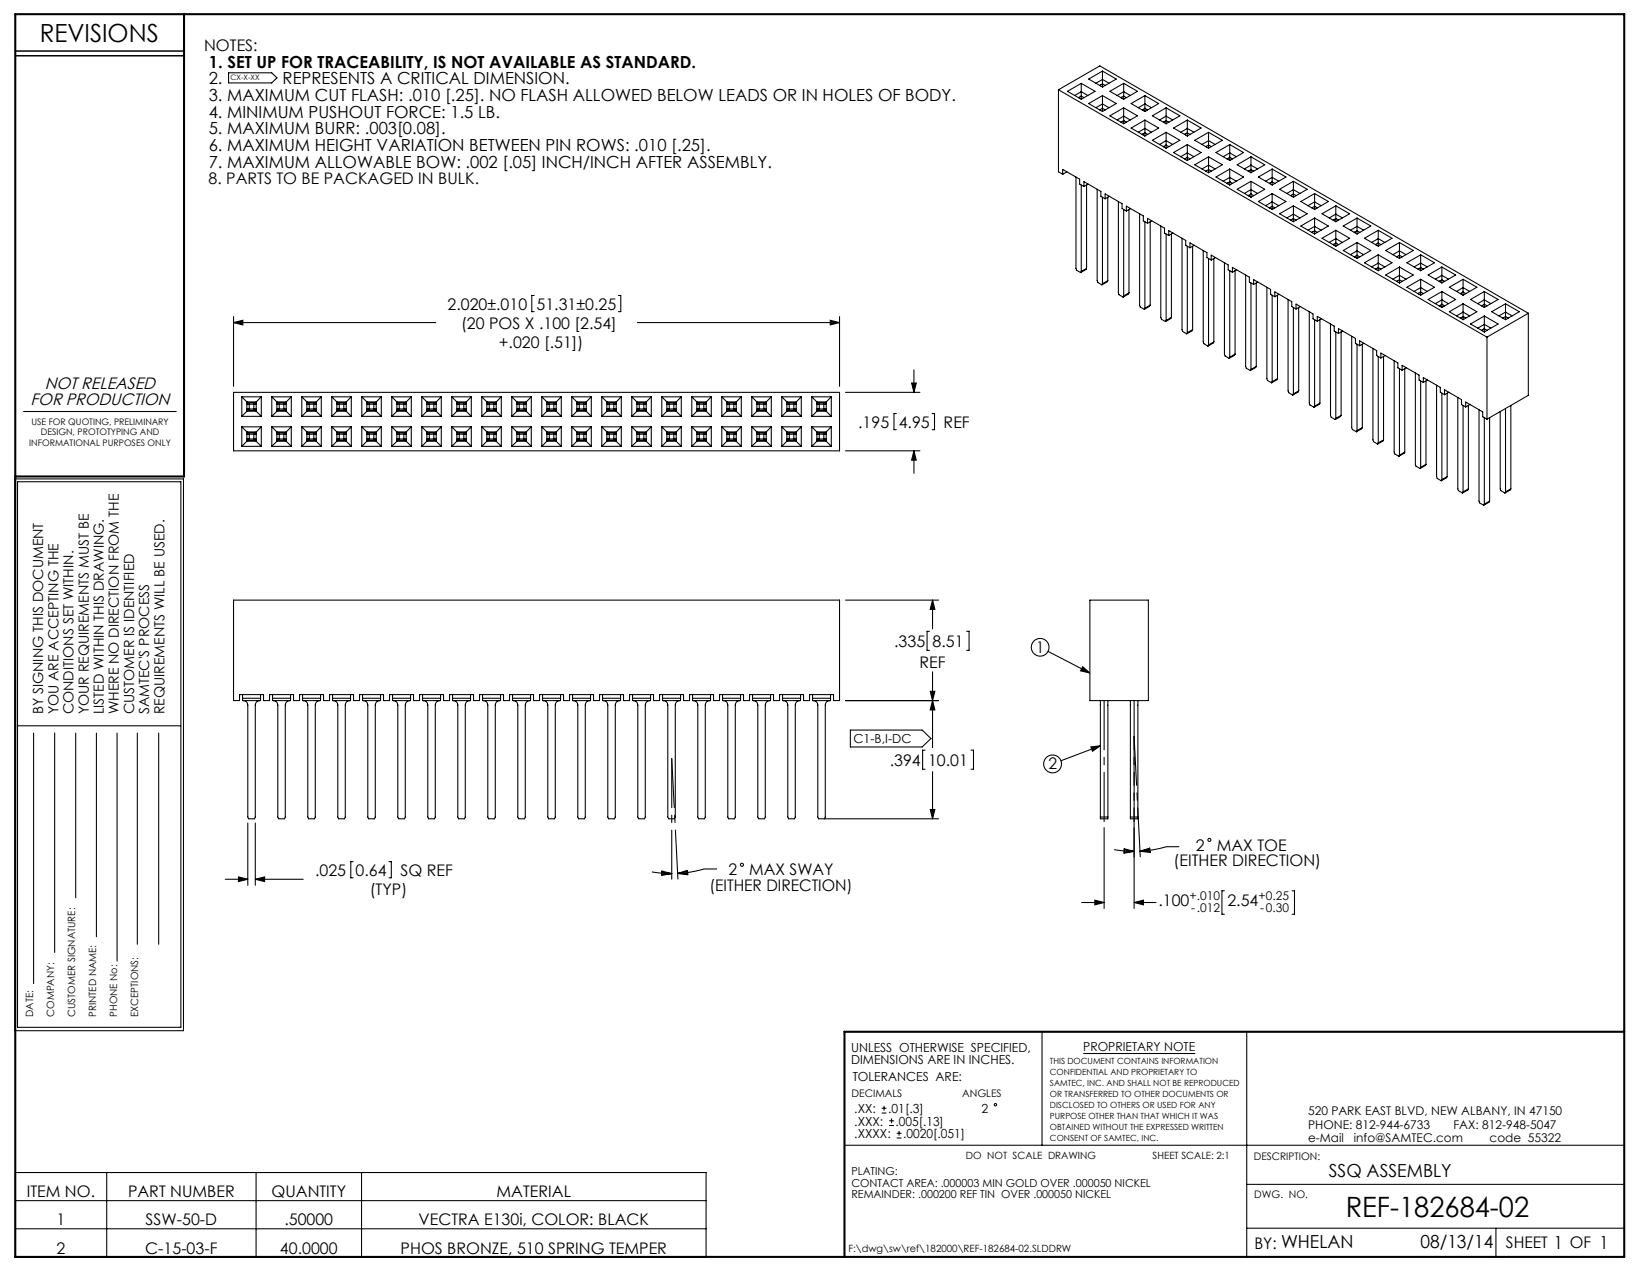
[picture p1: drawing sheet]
<svg xmlns="http://www.w3.org/2000/svg" width="279mm" height="216mm" viewBox="0 0 279 216" stroke-linecap="round" stroke-linejoin="round" font-family="sans-serif">
<g fill="none" stroke="#000" stroke-width=".18">
<path d="M38.7 12.3h7.3l.9 .9-.9 .8h-7.3zM179.2 15.2v13.9l.7 .4M179.2 15.2l72.6 41.9M179.2 15.2l7-4 72.6 41.8M182 16.2l1.1-.7 1.1 .7M182.6 16.5l.5-.2 .5 .2M182.8 16.5v.1M183.1 14.1l-2.3 1.4 2.3 1.3M183.1 14.1l2.3 1.4-2.3 1.3M183.1 14.1v2.7M185.6 18.2l1.1-.6 1.1 .6M185.6 14.1l1.1-.6 1.1 .6"/>
<path d="M186.2 14.5l.5-.3 .5 .3M186.2 18.6l.5-.3 .5 .3M186.3 14.4v.1M186.3 18.5v.2M186.7 16.2l-2.3 1.3 2.3 1.4M186.7 16.2l2.3 1.3-2.3 1.4M186.7 12l2.3 1.4-2.3 1.3M186.7 12l-2.3 1.4 2.3 1.3M186.7 12v2.7M186.7 16.2v2.7M189.2 16.2l1.1-.7 1.1 .7M189.8 16.5l.5-.2 .4 .2"/>
<path d="M189.9 16.5v.1M190.3 18.3l-2.4 1.3 2.4 1.4M190.3 18.3l2.3 1.3-2.3 1.4M190.3 14.1l2.3 1.4-2.3 1.3M190.3 14.1l-2.4 1.4 2.4 1.3M190.3 14.1v2.7M190.3 18.3v2.7M192.8 18.2l1.1-.6 1.1 .6M193.4 18.6l.5-.3 .4 .3M193.5 18.5v.2M193.9 16.2l2.3 1.3-2.3 1.4M193.9 16.2l-2.4 1.3 2.4 1.4"/>
<path d="M193.9 16.2v2.7M197.5 18.3l2.3 1.3-2.3 1.4M197.5 18.3l-2.4 1.3 2.4 1.4M197.5 18.3v2.7M179.9 29.5v-.8l2.9 1.6v.9l.7 .4M180.7 29.1l-.8 .4M182.2 30v15.5l.1 .3 .7 .4M183.1 31.3v14.7M183.5 31.6v-.8l2.9 1.6v.8l.7 .5M184 31.3v14.2M184.3 31.2l-.8 .4M185.8 32.1v15.4l.1 .3 .7 .4"/>
<path d="M186.7 33.4v14.6M187.1 33.7v-.9l2.9 1.7v.8l.7 .4M187.6 33.4v14.1M187.9 33.2l-.8 .5M189.2 20.3l1.1-.6 1.1 .6M189.4 34.1v15.5l.1 .3 .7 .4M189.8 20.7l.5-.3 .4 .3M189.9 20.6v.2M190.3 35.5v14.6M190.7 35.7v-.8l2.9 1.7v.8l.7 .4M191.2 35.5v14.1M191.4 35.3l-.7 .4"/>
<path d="M192.8 22.4l1.1-.7 1.1 .7M193 36.2v15.5l.1 .3 .7 .4M193.4 22.8l.5-.3 .4 .3M193.5 22.7v.1M193.9 20.3l2.3 1.4-2.3 1.3M193.9 20.3l-2.4 1.4 2.4 1.3M193.9 20.3v2.7M193.9 37.5v14.7M194.3 37.8v-.8l2.9 1.6v.9l.7 .4M194.8 37.5v14.2M195 37.4l-.7 .4M196.3 24.5l1.2-.7 1.1 .7"/>
<path d="M196.3 20.3l1.2-.6 1.1 .6M196.6 38.3v15.4l.1 .4 .7 .4M197 20.7l.5-.3 .4 .3M197 24.8l.5-.2 .4 .2M197.1 20.6v.2M197.1 24.8v.1M197.5 22.4l2.3 1.4-2.3 1.3M197.5 22.4l-2.4 1.4 2.4 1.3M197.5 22.4v2.7M197.5 39.6v14.7M197.9 39.9v-.8l2.9 1.6v.8l.7 .5M198.4 39.6v14.1"/>
<path d="M198.6 39.5l-.7 .4M199.9 26.5l1.2-.6 1.1 .6M199.9 22.4l1.2-.7 1.1 .7M200.6 22.8l.5-.3 .4 .3M200.6 26.9l.5-.3 .4 .3M200.7 22.7v.1M200.7 26.8v.2M201.1 24.5l2.3 1.3-2.3 1.4M201.1 24.5l-2.4 1.3 2.4 1.4M201.1 20.3l2.3 1.4-2.3 1.3M201.1 20.3l-2.4 1.4 2.4 1.3M201.1 20.3v2.7"/>
<path d="M201.1 24.5v2.7M203.5 28.6l1.1-.6 1.2 .6M203.5 24.5l1.1-.7 1.2 .7M204.2 29l.4-.3 .5 .3M204.2 24.8l.4-.2 .5 .2M204.3 24.8v.1M204.3 28.9v.2M204.6 26.6l2.4 1.3-2.4 1.4M204.6 26.6l-2.3 1.3 2.3 1.4M204.6 22.4l2.4 1.4-2.4 1.3M204.6 22.4l-2.3 1.4 2.3 1.3M204.6 22.4v2.7"/>
<path d="M204.6 26.6v2.7M207.1 30.7l1.1-.7 1.2 .7M207.1 26.5l1.1-.6 1.2 .6M207.8 31.1l.4-.3 .5 .3M207.8 26.9l.4-.3 .5 .3M207.9 26.8v.2M207.9 31v.1M208.2 28.6l2.4 1.4-2.4 1.3M208.2 28.6l-2.3 1.4 2.3 1.3M208.2 24.5l2.4 1.3-2.4 1.4M208.2 24.5l-2.3 1.3 2.3 1.4M208.2 24.5v2.7"/>
<path d="M208.2 28.6v2.7M210.7 32.8l1.1-.7 1.1 .7M210.7 28.6l1.1-.6 1.1 .6M211.4 33.1l.4-.2 .5 .2M211.4 29l.4-.3 .5 .3M211.5 28.9v.2M211.5 33.1v.1M211.8 30.7l2.4 1.4-2.4 1.3M211.8 30.7l-2.3 1.4 2.3 1.3M211.8 26.6l-2.3 1.3 2.3 1.4M211.8 26.6l2.4 1.3-2.4 1.4M211.8 26.6v2.7"/>
<path d="M211.8 30.7v2.7M214.3 34.8l1.1-.6 1.1 .6M214.3 30.7l1.1-.7 1.1 .7M215 35.2l.4-.3 .5 .3M215 31.1l.4-.3 .5 .3M215.1 31v.1M215.1 35.1v.2M215.4 32.8l2.4 1.3-2.4 1.4M215.4 32.8l-2.3 1.3 2.3 1.4M215.4 28.6l2.4 1.4-2.4 1.3M215.4 28.6l-2.3 1.4 2.3 1.3M215.4 28.6v2.7"/>
<path d="M215.4 32.8v2.7M217.9 36.9l1.1-.6 1.1 .6M217.9 32.8l1.1-.7 1.1 .7M218.5 37.3l.5-.3 .5 .3M218.5 33.1l.5-.2 .5 .2M218.7 33.1v.1M218.7 37.2v.1M219 34.9l2.3 1.3-2.3 1.3M219 34.9l-2.3 1.3 2.3 1.3M219 30.7l2.3 1.4-2.3 1.3M219 30.7l-2.3 1.4 2.3 1.3M219 30.7v2.7"/>
<path d="M219 34.9v2.6M221.5 39l1.1-.7 1.1 .7M221.5 34.8l1.1-.6 1.1 .6M222.1 39.4l.5-.3 .5 .3M222.1 35.2l.5-.3 .5 .3M222.3 35.1v.2M222.3 39.3v.1M222.6 36.9l2.3 1.4-2.3 1.3M222.6 36.9l-2.3 1.4 2.3 1.3M222.6 32.8l2.3 1.3-2.3 1.4M222.6 32.8l-2.3 1.3 2.3 1.4M222.6 32.8v2.7"/>
<path d="M222.6 36.9v2.7M225.1 36.9l1.1-.6 1.1 .6M225.7 37.3l.5-.3 .5 .3M225.9 37.2v.1M226.2 39l2.3 1.3-2.3 1.4M226.2 39l-2.3 1.3 2.3 1.4M226.2 34.9l2.3 1.3-2.3 1.3M226.2 34.9l-2.3 1.3 2.3 1.3M226.2 34.9v2.6M226.2 39v2.7M228.7 39l1.1-.7 1.1 .7M229.3 39.4l.5-.3 .5 .3"/>
<path d="M229.4 39.3v.1M229.8 36.9l2.3 1.4-2.3 1.3M229.8 36.9l-2.3 1.4 2.3 1.3M229.8 36.9v2.7M233.4 39l-2.4 1.3 2.4 1.4M233.4 39l2.3 1.3-2.3 1.4M233.4 39v2.7M39.5 53.6v11.8M39.5 54.6h34.3M39.5 54.6l1.6-.4v.8zM90.5 50h-.5v2.8h.5M104.7 50h.4v2.8h-.4"/>
<path d="M107.9 54.6h34.3M140.6 54.2l1.6 .4-1.6 .4zM142.2 53.6v11.8M183.1 46l-.1 .2M184 45.5l-.9 .5M184 45.5l-.1 .1-.9 .6M186.7 48l-.1 .2M187.6 47.5l-.9 .5M187.6 47.5l-.1 .2-.9 .5M190.3 50.1l-.1 .2M191.2 49.6l-.9 .5M191.2 49.6l-.1 .2-.9 .5"/>
<path d="M193.9 52.2l-.1 .2M194.8 51.7l-.9 .5M194.8 51.7l-.1 .2-.9 .5M197.5 54.3l-.1 .2M198.4 53.7l-.9 .6M198.4 53.7l-.1 .2-.9 .6M200.2 40.3v15.5l.1 .3 .7 .4M201.1 41.7v14.6M201.1 56.3l-.1 .2M201.5 42v-.9l2.9 1.7v.8l.7 .4M202 55.8l-.9 .5M202 41.7v14.1"/>
<path d="M202 55.8l-.1 .2-.9 .5M202.2 41.5l-.7 .5M203.7 42.4v15.5l.1 .3 .7 .4M204.6 43.8v14.6M204.6 58.4l-.1 .2M205.1 44v-.8l2.9 1.7v.8l.7 .4M205.5 57.9l-.9 .5M205.5 43.8v14.1M205.5 57.9l-.1 .2-.9 .5M205.8 43.6l-.7 .4M207.3 44.5v15.5l.1 .3 .7 .4M208.2 45.8v14.7"/>
<path d="M208.7 46.1v-.8l2.9 1.6v.9l.7 .4M209.1 60l-.9 .5M209.1 45.8v14.2M209.1 60l-.1 .2-.9 .5M209.4 45.7l-.7 .4M210.9 46.6v15.4l.1 .3 .7 .5M211.8 47.9v14.7M212.3 48.2v-.9l2.9 1.7v.8l.7 .4M212.7 47.9v14.1M213 47.8l-.7 .4M214.5 48.6v15.5l.1 .3 .7 .4M215.4 50v14.6"/>
<path d="M215.9 50.2v-.8l2.8 1.7v.8l.8 .4M216.3 50v14.1M216.6 49.8l-.7 .4M218.1 50.7v15.5l.1 .3 .7 .4M219 52.1v14.6M219.5 52.3v-.8l2.8 1.7v.8l.8 .4M219.9 52.1v14.1M220.2 51.9l-.7 .4M221.7 52.8v15.5l.1 .3 .7 .4M222.6 54.1v14.7M223.1 54.4v-.8l2.8 1.6v.9l.7 .4M223.5 54.1v14.2"/>
<path d="M223.8 54l-.7 .4M225.1 41.1l1.1-.7 1.1 .7M225.3 54.9v15.4l.1 .3 .7 .4M225.7 41.4l.5-.2 .5 .2M225.9 41.4v.1M226.2 56.2v14.7M226.6 56.5v-.9l2.9 1.7v.8l.7 .4M227.1 56.2v14.1M227.4 56.1l-.8 .4M228.7 43.1l1.1-.6 1.1 .6M228.9 56.9v15.5l.1 .3 .7 .4M229.3 43.5l.5-.3 .5 .3"/>
<path d="M229.4 43.4v.2M229.8 41.1l2.3 1.3-2.3 1.4M229.8 41.1l-2.3 1.3 2.3 1.4M229.8 41.1v2.7M229.8 58.3v14.6M230.2 58.5v-.8l2.9 1.7v.8l.7 .4M230.7 58.3v14.1M231 58.1l-.8 .4M232.3 45.2l1.1-.6 1.1 .6M232.3 41.1l1.1-.7 1.1 .7M232.5 59v15.5l.1 .3 .7 .4M232.9 45.6l.5-.3 .4 .3"/>
<path d="M232.9 41.4l.5-.2 .4 .2M233 41.4v.1M233 45.5v.1M233.4 43.1l2.3 1.4-2.3 1.3M233.4 43.1l-2.4 1.4 2.4 1.3M233.4 43.1v2.7M235.9 47.3l1.1-.7 1.1 .7M235.9 43.1l1.1-.6 1.1 .6M236.5 47.6l.5-.2 .4 .2M236.5 43.5l.5-.3 .4 .3M236.6 43.4v.2M236.6 47.6v.1"/>
<path d="M237 45.2l2.3 1.4-2.3 1.3M237 45.2l-2.4 1.4 2.4 1.3M237 41.1l2.3 1.3-2.3 1.4M237 41.1l-2.4 1.3 2.4 1.4M237 41.1v2.7M237 45.2v2.7M239.5 49.3l1.1-.6 1.1 .6M239.5 45.2l1.1-.6 1.1 .6M240.1 49.7l.5-.3 .4 .3M240.1 45.6l.5-.3 .4 .3M240.2 45.5v.1M240.2 49.6v.2"/>
<path d="M240.6 47.3l2.3 1.3-2.3 1.4M240.6 47.3l-2.4 1.3 2.4 1.4M240.6 43.1l2.3 1.4-2.3 1.3M240.6 43.1l-2.4 1.4 2.4 1.3M240.6 43.1v2.7M240.6 47.3v2.7M243 51.4l1.2-.6 1.1 .6M243 47.3l1.2-.7 1.1 .7M243.7 51.8l.5-.3 .4 .3M243.7 47.6l.5-.2 .4 .2M243.8 47.6v.1M243.8 51.7v.2"/>
<path d="M244.2 49.4l2.3 1.3-2.3 1.4M244.2 49.4l-2.4 1.3 2.4 1.4M244.2 45.2l-2.4 1.4 2.4 1.3M244.2 45.2l2.3 1.4-2.3 1.3M244.2 45.2v2.7M244.2 49.4v2.7M246.6 53.5l1.2-.6 1.1 .6M246.6 49.3l1.2-.6 1.1 .6M247.3 53.9l.5-.3 .4 .3M247.3 49.7l.5-.3 .4 .3M247.4 49.6v.2M247.4 53.8v.1"/>
<path d="M247.8 51.4l2.3 1.4-2.3 1.3M247.8 51.4l-2.4 1.4 2.4 1.3M247.8 47.3l2.3 1.3-2.3 1.4M247.8 47.3l-2.4 1.3 2.4 1.4M247.8 47.3v2.7M247.8 51.4v2.7M250.2 55.6l1.1-.7 1.2 .7M250.2 51.4l1.1-.6 1.2 .6M250.9 55.9l.4-.2 .5 .2M250.9 51.8l.4-.3 .5 .3M251 51.7v.2M251 55.9v.1"/>
<path d="M251.3 53.5l2.4 1.4-2.4 1.3M251.3 53.5l-2.3 1.4 2.3 1.3M251.3 49.4l2.4 1.3-2.4 1.4M251.3 49.4l-2.3 1.3 2.3 1.4M251.3 49.4v2.7M251.3 53.5v2.7M251.8 57.1v13.9M253.8 53.5l1.1-.6 1.1 .6M254.5 53.9l.4-.3 .5 .3M254.6 53.8v.1M254.9 51.4l2.4 1.4-2.4 1.3M254.9 51.4l-2.3 1.4 2.3 1.3"/>
<path d="M254.9 51.4v2.7M258.8 53l-7 4.1M258.8 53v13.9l-7 4.1M4 69.7h25.8M39.5 66.4h102.7v9.9h-102.7zM40.9 72.3h3.3M40.9 75.6h3.3M40.9 67.2v3.3M40.9 72.3v3.3M40.9 67.2h3.3M40.9 70.5h3.3M40.9 67.2l.9 .9"/>
<path d="M40.9 72.3l.9 .8M41.8 74.3h.4M41.8 73.5h.4M41.8 69.3h.4M41.8 68.4h.4M41.8 68.1h1.6M41.8 74.7l-.9 .9M41.8 69.6l-.9 .9M41.8 68.1v1.5M41.8 73.1v1.6M41.8 69.6h1.6M41.8 73.1h1.6"/>
<path d="M41.8 74.7h1.6M41.8 73.3h1.6M41.8 74.6h1.6M41.8 68.2h1.6M41.8 69.5h1.6M42.2 74.3h.8M42.2 73.5h.8M42.2 69.3h.8M42.2 68.4h.8M42.2 68.4v.9M42.2 73.5v.8M43 74.3h.4"/>
<path d="M43 73.5h.4M43 69.3h.4M43 68.4h.4M43 68.4v.9M43 73.5v.8M43.4 69.6l.8 .9M43.4 68.1v1.5M43.4 73.1v1.6M43.4 74.7l.8 .9M44.2 67.2v3.3M44.2 72.3v3.3M44.2 72.3l-.8 .8"/>
<path d="M44.2 67.2l-.8 .9M46 72.3h3.3M46 75.6h3.3M46 67.2v3.3M46 72.3v3.3M46 67.2h3.3M46 70.5h3.3M46 67.2l.9 .9M46 72.3l.9 .8M46.9 69.3h.4M46.9 68.4h.4M46.9 74.3h.4"/>
<path d="M46.9 73.5h.4M46.9 68.1h1.6M46.9 69.6l-.9 .9M46.9 68.1v1.5M46.9 73.1v1.6M46.9 74.7l-.9 .9M46.9 69.6h1.6M46.9 73.1h1.6M46.9 74.7h1.6M46.9 73.3h1.6M46.9 74.6h1.6M46.9 68.2h1.6"/>
<path d="M46.9 69.5h1.6M47.3 69.3h.8M47.3 68.4h.8M47.3 74.3h.8M47.3 73.5h.8M47.3 68.4v.9M47.3 73.5v.8M48.1 69.3h.4M48.1 68.4h.4M48.1 74.3h.4M48.1 73.5h.4M48.1 68.4v.9"/>
<path d="M48.1 73.5v.8M48.5 69.6l.8 .9M48.5 68.1v1.5M48.5 73.1v1.6M48.5 74.7l.8 .9M49.3 67.2v3.3M49.3 72.3v3.3M49.3 67.2l-.8 .9M49.3 72.3l-.8 .8M51.1 72.3h3.3M51.1 75.6h3.3M51.1 67.2v3.3"/>
<path d="M51.1 72.3v3.3M51.1 67.2h3.3M51.1 70.5h3.3M51.1 67.2l.9 .9M51.1 72.3l.9 .8M52 69.3h.4M52 68.4h.4M52 74.3h.4M52 73.5h.4M52 68.1h1.5M52 74.7l-.9 .9M52 69.6l-.9 .9"/>
<path d="M52 68.1v1.5M52 73.1v1.6M52 69.6h1.5M52 73.1h1.5M52 74.7h1.5M52 73.3h1.5M52 74.6h1.5M52 68.2h1.5M52 69.5h1.5M52.4 69.3h.7M52.4 68.4h.7M52.4 74.3h.7"/>
<path d="M52.4 73.5h.7M52.4 68.4v.9M52.4 73.5v.8M53.1 69.3h.4M53.1 68.4h.4M53.1 74.3h.4M53.1 73.5h.4M53.1 68.4v.9M53.1 73.5v.8M53.5 69.6l.9 .9M53.5 68.1v1.5M53.5 73.1v1.6"/>
<path d="M53.5 74.7l.9 .9M54.4 67.2v3.3M54.4 72.3v3.3M54.4 72.3l-.9 .8M54.4 67.2l-.9 .9M56.2 72.3h3.3M56.2 75.6h3.3M56.2 67.2v3.3M56.2 72.3v3.3M56.2 67.2h3.3M56.2 70.5h3.3M56.2 67.2l.8 .9"/>
<path d="M56.2 72.3l.8 .8M57 69.3h.4M57 68.4h.4M57 74.3h.4M57 73.5h.4M57 68.1h1.6M57 69.6l-.8 .9M57 74.7l-.8 .9M57 68.1v1.5M57 73.1v1.6M57 69.6h1.6M57 73.1h1.6"/>
<path d="M57 74.7h1.6M57 73.3h1.6M57 74.6h1.6M57 68.2h1.6M57 69.5h1.6M57.4 69.3h.8M57.4 68.4h.8M57.4 74.3h.8M57.4 73.5h.8M57.4 68.4v.9M57.4 73.5v.8M58.2 69.3h.4"/>
<path d="M58.2 68.4h.4M58.2 74.3h.4M58.2 73.5h.4M58.2 68.4v.9M58.2 73.5v.8M58.6 69.6l.9 .9M58.6 74.7l.9 .9M58.6 68.1v1.5M58.6 73.1v1.6M59.5 67.2v3.3M59.5 72.3v3.3M59.5 67.2l-.9 .9"/>
<path d="M59.5 72.3l-.9 .8M61.3 72.3h3.3M61.3 75.6h3.3M61.3 67.2v3.3M61.3 72.3v3.3M61.3 67.2h3.3M61.3 70.5h3.3M61.3 72.3l.8 .8M61.3 67.2l.8 .9M62.1 69.3h.4M62.1 68.4h.4M62.1 74.3h.4"/>
<path d="M62.1 73.5h.4M62.1 68.1h1.6M62.1 69.6l-.8 .9M62.1 68.1v1.5M62.1 73.1v1.6M62.1 74.7l-.8 .9M62.1 69.6h1.6M62.1 73.1h1.6M62.1 74.7h1.6M62.1 73.3h1.6M62.1 74.6h1.6M62.1 68.2h1.6"/>
<path d="M62.1 69.5h1.6M62.5 69.3h.8M62.5 68.4h.8M62.5 74.3h.8M62.5 73.5h.8M62.5 68.4v.9M62.5 73.5v.8M63.3 69.3h.4M63.3 68.4h.4M63.3 74.3h.4M63.3 73.5h.4M63.3 68.4v.9"/>
<path d="M63.3 73.5v.8M63.7 74.7l.9 .9M63.7 69.6l.9 .9M63.7 68.1v1.5M63.7 73.1v1.6M64.6 67.2v3.3M64.6 72.3v3.3M64.6 67.2l-.9 .9M64.6 72.3l-.9 .8M66.3 72.3h3.3M66.3 75.6h3.3M66.3 67.2v3.3"/>
<path d="M66.3 72.3v3.3M66.3 67.2h3.3M66.3 70.5h3.3M66.3 72.3l.9 .8M66.3 67.2l.9 .9M67.2 74.3h.4M67.2 73.5h.4M67.2 69.3h.4M67.2 68.4h.4M67.2 68.1h1.6M67.2 69.6l-.9 .9M67.2 68.1v1.5"/>
<path d="M67.2 73.1v1.6M67.2 74.7l-.9 .9M67.2 69.6h1.6M67.2 73.1h1.6M67.2 74.7h1.6M67.2 73.3h1.6M67.2 74.6h1.6M67.2 68.2h1.6M67.2 69.5h1.6M67.6 74.3h.8M67.6 73.5h.8M67.6 69.3h.8"/>
<path d="M67.6 68.4h.8M67.6 68.4v.9M67.6 73.5v.8M68.4 74.3h.4M68.4 73.5h.4M68.4 69.3h.4M68.4 68.4h.4M68.4 68.4v.9M68.4 73.5v.8M68.8 69.6l.8 .9M68.8 68.1v1.5M68.8 73.1v1.6"/>
<path d="M68.8 74.7l.8 .9M69.6 67.2v3.3M69.6 72.3v3.3M69.6 67.2l-.8 .9M69.6 72.3l-.8 .8M71.4 72.3h3.3M71.4 75.6h3.3M71.4 67.2v3.3M71.4 72.3v3.3M71.4 67.2h3.3M71.4 70.5h3.3M71.4 72.3l.9 .8"/>
<path d="M71.4 67.2l.9 .9M72.3 69.3h.4M72.3 68.4h.4M72.3 74.3h.4M72.3 73.5h.4M72.3 68.1h1.6M72.3 69.6l-.9 .9M72.3 68.1v1.5M72.3 73.1v1.6M72.3 74.7l-.9 .9M72.3 69.6h1.6M72.3 73.1h1.6"/>
<path d="M72.3 74.7h1.6M72.3 73.3h1.6M72.3 74.6h1.6M72.3 68.2h1.6M72.3 69.5h1.6M72.7 69.3h.8M72.7 68.4h.8M72.7 74.3h.8M72.7 73.5h.8M72.7 68.4v.9M72.7 73.5v.8M73.5 69.3h.4"/>
<path d="M73.5 68.4h.4M73.5 74.3h.4M73.5 73.5h.4M73.5 68.4v.9M73.5 73.5v.8M73.9 74.7l.8 .9M73.9 69.6l.8 .9M73.9 68.1v1.5M73.9 73.1v1.6M74.7 67.2v3.3M74.7 72.3v3.3M74.7 67.2l-.8 .9"/>
<path d="M74.7 72.3l-.8 .8M76.5 72.3h3.3M76.5 75.6h3.3M76.5 67.2v3.3M76.5 72.3v3.3M76.5 67.2h3.3M76.5 70.5h3.3M76.5 72.3l.9 .8M76.5 67.2l.9 .9M77.4 74.3h.4M77.4 73.5h.4M77.4 69.3h.4"/>
<path d="M77.4 68.4h.4M77.4 68.1h1.5M77.4 74.7l-.9 .9M77.4 68.1v1.5M77.4 73.1v1.6M77.4 69.6l-.9 .9M77.4 69.6h1.5M77.4 73.1h1.5M77.4 74.7h1.5M77.4 73.3h1.5M77.4 74.6h1.5M77.4 68.2h1.5"/>
<path d="M77.4 69.5h1.5M77.8 74.3h.7M77.8 73.5h.7M77.8 69.3h.7M77.8 68.4h.7M77.8 68.4v.9M77.8 73.5v.8M78.5 74.3h.4M78.5 73.5h.4M78.5 69.3h.4M78.5 68.4h.4M78.5 68.4v.9"/>
<path d="M78.5 73.5v.8M78.9 74.7l.9 .9M78.9 69.6l.9 .9M78.9 68.1v1.5M78.9 73.1v1.6M79.8 67.2v3.3M79.8 72.3v3.3M79.8 67.2l-.9 .9M79.8 72.3l-.9 .8M81.6 72.3h3.3M81.6 75.6h3.3M81.6 67.2v3.3"/>
<path d="M81.6 72.3v3.3M81.6 67.2h3.3M81.6 70.5h3.3M81.6 72.3l.8 .8M81.6 67.2l.8 .9M82.4 69.3h.4M82.4 68.4h.4M82.4 74.3h.4M82.4 73.5h.4M82.4 68.1h1.6M82.4 74.7l-.8 .9M82.4 68.1v1.5"/>
<path d="M82.4 73.1v1.6M82.4 69.6l-.8 .9M82.4 69.6h1.6M82.4 73.1h1.6M82.4 74.7h1.6M82.4 73.3h1.6M82.4 74.6h1.6M82.4 68.2h1.6M82.4 69.5h1.6M82.8 69.3h.8M82.8 68.4h.8M82.8 74.3h.8"/>
<path d="M82.8 73.5h.8M82.8 68.4v.9M82.8 73.5v.8M83.6 69.3h.4M83.6 68.4h.4M83.6 74.3h.4M83.6 73.5h.4M83.6 68.4v.9M83.6 73.5v.8M84 74.7l.9 .9M84 69.6l.9 .9M84 68.1v1.5"/>
<path d="M84 73.1v1.6M84.9 67.2v3.3M84.9 72.3v3.3M84.9 72.3l-.9 .8M84.9 67.2l-.9 .9M86.7 72.3h3.3M86.7 75.6h3.3M86.7 67.2v3.3M86.7 72.3v3.3M86.7 67.2h3.3M86.7 70.5h3.3M86.7 67.2l.8 .9"/>
<path d="M86.7 72.3l.8 .8M87.5 69.3h.4M87.5 68.4h.4M87.5 74.3h.4M87.5 73.5h.4M87.5 68.1h1.6M87.5 69.6l-.8 .9M87.5 74.7l-.8 .9M87.5 68.1v1.5M87.5 73.1v1.6M87.5 69.6h1.6M87.5 73.1h1.6"/>
<path d="M87.5 74.7h1.6M87.5 73.3h1.6M87.5 74.6h1.6M87.5 68.2h1.6M87.5 69.5h1.6M87.9 69.3h.8M87.9 68.4h.8M87.9 74.3h.8M87.9 73.5h.8M87.9 68.4v.9M87.9 73.5v.8M88.7 69.3h.4"/>
<path d="M88.7 68.4h.4M88.7 74.3h.4M88.7 73.5h.4M88.7 68.4v.9M88.7 73.5v.8M89.1 69.6l.9 .9M89.1 68.1v1.5M89.1 73.1v1.6M89.1 74.7l.9 .9M90 67.2v3.3M90 72.3v3.3M90 67.2l-.9 .9"/>
<path d="M90 72.3l-.9 .8M91.7 72.3h3.3M91.7 75.6h3.3M91.7 67.2v3.3M91.7 72.3v3.3M91.7 67.2h3.3M91.7 70.5h3.3M91.7 72.3l.9 .8M91.7 67.2l.9 .9M92.6 69.3h.4M92.6 68.4h.4M92.6 74.3h.4"/>
<path d="M92.6 73.5h.4M92.6 68.1h1.6M92.6 68.1v1.5M92.6 73.1v1.6M92.6 69.6l-.9 .9M92.6 74.7l-.9 .9M92.6 69.6h1.6M92.6 73.1h1.6M92.6 74.7h1.6M92.6 73.3h1.6M92.6 74.6h1.6M92.6 68.2h1.6"/>
<path d="M92.6 69.5h1.6M93 69.3h.8M93 68.4h.8M93 74.3h.8M93 73.5h.8M93 68.4v.9M93 73.5v.8M93.8 69.3h.4M93.8 68.4h.4M93.8 74.3h.4M93.8 73.5h.4M93.8 68.4v.9"/>
<path d="M93.8 73.5v.8M94.2 74.7l.8 .9M94.2 69.6l.8 .9M94.2 68.1v1.5M94.2 73.1v1.6M95 67.2v3.3M95 72.3v3.3M95 67.2l-.8 .9M95 72.3l-.8 .8M96.8 72.3h3.3M96.8 75.6h3.3M96.8 67.2v3.3"/>
<path d="M96.8 72.3v3.3M96.8 67.2h3.3M96.8 70.5h3.3M96.8 72.3l.9 .8M96.8 67.2l.9 .9M97.7 69.3h.4M97.7 68.4h.4M97.7 74.3h.4M97.7 73.5h.4M97.7 68.1h1.6M97.7 68.1v1.5M97.7 73.1v1.6"/>
<path d="M97.7 69.6l-.9 .9M97.7 74.7l-.9 .9M97.7 69.6h1.6M97.7 73.1h1.6M97.7 74.7h1.6M97.7 73.3h1.6M97.7 74.6h1.6M97.7 68.2h1.6M97.7 69.5h1.6M98.1 69.3h.8M98.1 68.4h.8M98.1 74.3h.8"/>
<path d="M98.1 73.5h.8M98.1 68.4v.9M98.1 73.5v.8M98.9 69.3h.4M98.9 68.4h.4M98.9 74.3h.4M98.9 73.5h.4M98.9 68.4v.9M98.9 73.5v.8M99.3 74.7l.8 .9M99.3 69.6l.8 .9M99.3 68.1v1.5"/>
<path d="M99.3 73.1v1.6M100.1 67.2v3.3M100.1 72.3v3.3M100.1 67.2l-.8 .9M100.1 72.3l-.8 .8M101.9 72.3h3.3M101.9 75.6h3.3M101.9 67.2v3.3M101.9 72.3v3.3M101.9 67.2h3.3M101.9 70.5h3.3M101.9 72.3l.9 .8"/>
<path d="M101.9 67.2l.9 .9M102.8 69.3h.4M102.8 68.4h.4M102.8 74.3h.4M102.8 73.5h.4M102.8 68.1h1.5M102.8 69.6l-.9 .9M102.8 74.7l-.9 .9M102.8 68.1v1.5M102.8 73.1v1.6M102.8 69.6h1.5M102.8 73.1h1.5"/>
<path d="M102.8 74.7h1.5M102.8 73.3h1.5M102.8 74.6h1.5M102.8 68.2h1.5M102.8 69.5h1.5M103.2 69.3h.7M103.2 68.4h.7M103.2 74.3h.7M103.2 73.5h.7M103.2 68.4v.9M103.2 73.5v.8M103.9 69.3h.4"/>
<path d="M103.9 68.4h.4M103.9 74.3h.4M103.9 73.5h.4M103.9 68.4v.9M103.9 73.5v.8M104.3 74.7l.9 .9M104.3 69.6l.9 .9M104.3 68.1v1.5M104.3 73.1v1.6M105.2 67.2v3.3M105.2 72.3v3.3M105.2 67.2l-.9 .9"/>
<path d="M105.2 72.3l-.9 .8M107 72.3h3.3M107 75.6h3.3M107 67.2v3.3M107 72.3v3.3M107 67.2h3.3M107 70.5h3.3M107 67.2l.8 .9M107 72.3l.8 .8M107.8 69.3h.4M107.8 68.4h.4M107.8 74.3h.4"/>
<path d="M107.8 73.5h.4M107.8 68.1h1.6M107.8 69.6l-.8 .9M107.8 74.7l-.8 .9M107.8 68.1v1.5M107.8 73.1v1.6M107.8 69.6h1.6M107.8 73.1h1.6M107.8 74.7h1.6M107.8 73.3h1.6M107.8 74.6h1.6M107.8 68.2h1.6"/>
<path d="M107.8 69.5h1.6M108.2 69.3h.8M108.2 68.4h.8M108.2 74.3h.8M108.2 73.5h.8M108.2 68.4v.9M108.2 73.5v.8M109 69.3h.4M109 68.4h.4M109 74.3h.4M109 73.5h.4M109 68.4v.9"/>
<path d="M109 73.5v.8M109.4 69.6l.9 .9M109.4 68.1v1.5M109.4 73.1v1.6M109.4 74.7l.9 .9M110.3 67.2v3.3M110.3 72.3v3.3M110.3 67.2l-.9 .9M110.3 72.3l-.9 .8M112.1 72.3h3.3M112.1 75.6h3.3M112.1 67.2v3.3"/>
<path d="M112.1 72.3v3.3M112.1 67.2h3.3M112.1 70.5h3.3M112.1 72.3l.8 .8M112.1 67.2l.8 .9M112.9 69.3h.4M112.9 68.4h.4M112.9 74.3h.4M112.9 73.5h.4M112.9 68.1h1.6M112.9 69.6l-.8 .9M112.9 74.7l-.8 .9"/>
<path d="M112.9 68.1v1.5M112.9 73.1v1.6M112.9 69.6h1.6M112.9 73.1h1.6M112.9 74.7h1.6M112.9 73.3h1.6M112.9 74.6h1.6M112.9 68.2h1.6M112.9 69.5h1.6M113.3 69.3h.8M113.3 68.4h.8M113.3 74.3h.8"/>
<path d="M113.3 73.5h.8M113.3 68.4v.9M113.3 73.5v.8M114.1 69.3h.4M114.1 68.4h.4M114.1 74.3h.4M114.1 73.5h.4M114.1 68.4v.9M114.1 73.5v.8M114.5 74.7l.9 .9M114.5 69.6l.9 .9M114.5 68.1v1.5"/>
<path d="M114.5 73.1v1.6M115.4 67.2v3.3M115.4 72.3v3.3M115.4 67.2l-.9 .9M115.4 72.3l-.9 .8M117.1 72.3h3.3M117.1 75.6h3.3M117.1 67.2v3.3M117.1 72.3v3.3M117.1 67.2h3.3M117.1 70.5h3.3M117.1 72.3l.9 .8"/>
<path d="M117.1 67.2l.9 .9M118 69.3h.4M118 68.4h.4M118 74.3h.4M118 73.5h.4M118 68.1h1.6M118 69.6l-.9 .9M118 74.7l-.9 .9M118 68.1v1.5M118 73.1v1.6M118 69.6h1.6M118 73.1h1.6"/>
<path d="M118 74.7h1.6M118 73.3h1.6M118 74.6h1.6M118 68.2h1.6M118 69.5h1.6M118.4 69.3h.8M118.4 68.4h.8M118.4 74.3h.8M118.4 73.5h.8M118.4 68.4v.9M118.4 73.5v.8M119.2 69.3h.4"/>
<path d="M119.2 68.4h.4M119.2 74.3h.4M119.2 73.5h.4M119.2 68.4v.9M119.2 73.5v.8M119.6 74.7l.8 .9M119.6 69.6l.8 .9M119.6 68.1v1.5M119.6 73.1v1.6M120.4 67.2v3.3M120.4 72.3v3.3M120.4 67.2l-.8 .9"/>
<path d="M120.4 72.3l-.8 .8M122.2 72.3h3.3M122.2 75.6h3.3M122.2 67.2v3.3M122.2 72.3v3.3M122.2 67.2h3.3M122.2 70.5h3.3M122.2 72.3l.9 .8M122.2 67.2l.9 .9M123.1 69.3h.4M123.1 68.4h.4M123.1 74.3h.4"/>
<path d="M123.1 73.5h.4M123.1 68.1h1.6M123.1 74.7l-.9 .9M123.1 69.6l-.9 .9M123.1 68.1v1.5M123.1 73.1v1.6M123.1 69.6h1.6M123.1 73.1h1.6M123.1 74.7h1.6M123.1 73.3h1.6M123.1 74.6h1.6M123.1 68.2h1.6"/>
<path d="M123.1 69.5h1.6M123.5 69.3h.8M123.5 68.4h.8M123.5 74.3h.8M123.5 73.5h.8M123.5 68.4v.9M123.5 73.5v.8M124.3 69.3h.4M124.3 68.4h.4M124.3 74.3h.4M124.3 73.5h.4M124.3 68.4v.9"/>
<path d="M124.3 73.5v.8M124.7 74.7l.8 .9M124.7 69.6l.8 .9M124.7 68.1v1.5M124.7 73.1v1.6M125.5 67.2v3.3M125.5 72.3v3.3M125.5 72.3l-.8 .8M125.5 67.2l-.8 .9M127.3 72.3h3.3M127.3 75.6h3.3M127.3 67.2v3.3"/>
<path d="M127.3 72.3v3.3M127.3 67.2h3.3M127.3 70.5h3.3M127.3 67.2l.9 .9M127.3 72.3l.9 .8M128.2 69.3h.4M128.2 68.4h.4M128.2 74.3h.4M128.2 73.5h.4M128.2 68.1h1.5M128.2 69.6l-.9 .9M128.2 74.7l-.9 .9"/>
<path d="M128.2 68.1v1.5M128.2 73.1v1.6M128.2 69.6h1.5M128.2 73.1h1.5M128.2 74.7h1.5M128.2 73.3h1.5M128.2 74.6h1.5M128.2 68.2h1.5M128.2 69.5h1.5M128.6 69.3h.7M128.6 68.4h.7M128.6 74.3h.7"/>
<path d="M128.6 73.5h.7M128.6 68.4v.9M128.6 73.5v.8M129.3 69.3h.4M129.3 68.4h.4M129.3 74.3h.4M129.3 73.5h.4M129.3 68.4v.9M129.3 73.5v.8M129.7 69.6l.9 .9M129.7 68.1v1.5M129.7 73.1v1.6"/>
<path d="M129.7 74.7l.9 .9M130.6 67.2v3.3M130.6 72.3v3.3M130.6 67.2l-.9 .9M130.6 72.3l-.9 .8M132.4 72.3h3.3M132.4 75.6h3.3M132.4 67.2v3.3M132.4 72.3v3.3M132.4 67.2h3.3M132.4 70.5h3.3M132.4 72.3l.8 .8"/>
<path d="M132.4 67.2l.8 .9M133.2 69.3h.4M133.2 68.4h.4M133.2 74.3h.4M133.2 73.5h.4M133.2 68.1h1.6M133.2 69.6l-.8 .9M133.2 74.7l-.8 .9M133.2 68.1v1.5M133.2 73.1v1.6M133.2 69.6h1.6M133.2 73.1h1.6"/>
<path d="M133.2 74.7h1.6M133.2 73.3h1.6M133.2 74.6h1.6M133.2 68.2h1.6M133.2 69.5h1.6M133.6 69.3h.8M133.6 68.4h.8M133.6 74.3h.8M133.6 73.5h.8M133.6 68.4v.9M133.6 73.5v.8M134.4 69.3h.4"/>
<path d="M134.4 68.4h.4M134.4 74.3h.4M134.4 73.5h.4M134.4 68.4v.9M134.4 73.5v.8M134.8 74.7l.9 .9M134.8 69.6l.9 .9M134.8 68.1v1.5M134.8 73.1v1.6M135.7 67.2v3.3M135.7 72.3v3.3M135.7 67.2l-.9 .9"/>
<path d="M135.7 72.3l-.9 .8M137.5 72.3h3.3M137.5 67.2v3.3M137.5 72.3v3.3M137.5 75.6h3.3M137.5 67.2h3.3M137.5 70.5h3.3M137.5 72.3l.8 .8M137.5 67.2l.8 .9M138.3 69.3h.4M138.3 68.4h.4M138.3 74.3h.4"/>
<path d="M138.3 73.5h.4M138.3 68.1h1.6M138.3 69.6l-.8 .9M138.3 68.1v1.5M138.3 73.1v1.6M138.3 69.6h1.6M138.3 74.7l-.8 .9M138.3 73.1h1.6M138.3 74.7h1.6M138.3 73.3h1.6M138.3 74.6h1.6M138.3 68.2h1.6"/>
<path d="M138.3 69.5h1.6M138.7 69.3h.8M138.7 68.4h.8M138.7 74.3h.8M138.7 73.5h.8M138.7 68.4v.9M138.7 73.5v.8M139.5 69.3h.4M139.5 68.4h.4M139.5 74.3h.4M139.5 73.5h.4M139.5 68.4v.9"/>
<path d="M139.5 73.5v.8M139.9 74.7l.9 .9M139.9 69.6l.9 .9M139.9 68.1v1.5M139.9 73.1v1.6M140.8 67.2v3.3M140.8 72.3v3.3M140.8 67.2l-.9 .9M140.8 72.3l-.9 .8M143.2 66.4h12.6M143.2 76.3h12.6M151.8 70h-.4v2.8h.4"/>
<path d="M154.4 64.9h.8l-.4 1.5zM154.8 62.6v3.8M154.8 76.3v3.9M154.8 76.3l.4 1.6h-.8zM157.8 70h.4v2.8h-.4M208.2 60.5l-.1 .2M211.8 62.6l-.1 .2M212.7 62l-.9 .6M212.7 62l-.1 .2-.9 .6M215.4 64.6l-.1 .2M216.3 64.1l-.9 .5M216.3 64.1l-.1 .2-.9 .5"/>
<path d="M219 66.7l-.1 .2M219.9 66.2l-.9 .5M219.9 66.2l-.1 .2-.9 .5M222.6 68.8l-.1 .2M223.5 68.3l-.9 .5M223.5 68.3l-.1 .2-.9 .5M226.2 70.9l-.1 .1M227.1 70.3l-.9 .6M227.1 70.3l-.1 .2-.9 .5M229.8 72.9l-.1 .2M230.7 72.4l-.9 .5M230.7 72.4l-.1 .2-.9 .5"/>
<path d="M233.4 60.4v14.6M233.4 75l-.1 .2M233.8 60.6v-.8l2.9 1.6v.9l.7 .4M234.3 74.5l-.9 .5M234.3 60.4v14.1M234.3 74.5l-.1 .2-.9 .5M234.5 60.2l-.7 .4M236.1 61.1v15.5l.1 .3 .7 .4M237 62.4v14.7M237 77.1l-.1 .2M237.4 62.7v-.8l2.9 1.6v.9l.7 .4M237.9 76.6l-.9 .5"/>
<path d="M237.9 62.4v14.2M237.9 76.6l-.1 .1-.9 .6M238.1 62.3l-.7 .4M239.7 63.2v15.4l.1 .3 .7 .4M240.6 64.5v14.6M240.6 79.1l-.1 .2M241 64.8v-.9l2.9 1.7v.8l.7 .4M241.5 78.6l-.9 .5M241.5 64.5v14.1M241.5 78.6l-.1 .2-.9 .5M241.7 64.4l-.7 .4M243.3 65.2v15.5l.1 .3 .7 .4"/>
<path d="M244.2 66.6v14.6M244.6 66.8v-.8l2.9 1.7v.8l.7 .4M245.1 66.6v14.1M245.3 66.4l-.7 .4M246.9 67.3v15.5l.1 .3 .7 .4M247.8 68.7v14.6M248.2 68.9v-.8l2.9 1.6v.9l.7 .4M248.6 68.7v14.1M248.9 68.5l-.7 .4M250.4 69.4v15.5l.1 .3 .7 .4M251.3 70.7v14.7M252.2 70.7v14.2"/>
<path d="M254 69.7v13.1l.1 .3 .7 .4M254.9 69.2v14.1M255.8 68.7v14.1M2.5 81.1h28.6v93.4h-28.6zM3 81.6h27.6v92.4h-27.6zM244.2 81.2l-.1 .2M245.1 80.7l-.9 .5M245.1 80.7l-.1 .2-.9 .5M247.8 83.3l-.1 .2M248.6 82.8l-.8 .5M248.6 82.8l-.1 .2-.8 .5M251.3 85.4l-.1 .2"/>
<path d="M252.2 84.9l-.9 .5M252.2 84.9l-.1 .1-.9 .6M254.9 83.3l-.1 .2M255.8 82.8l-.9 .5M255.8 82.8l-.1 .2-.9 .5M39.5 101.6h102.7v17h-1.1v-1h-4v1h-1v-1h-4.1v1h-1v-1h-4.1v1h-1v-1h-4.1v1h-1v-1h-4v1h-1.1v-1h-4v1h-1v-1h-4.1v1h-1v-1h-4.1v1h-1v-1h-4.1v1h-1v-1h-4v1h-1.1v-1h-4v1h-1v-1h-4.1v1h-1v-1h-4.1v1h-1v-1h-4.1v1h-1v-1h-4v1h-1.1v-1h-4v1h-1v-1h-4.1v1h-1v-1h-4.1v1h-1v-1h-4.1v1h-1v-1h-4v1h-1.1zM41.1 117.6v1h3v-1M41.1 118.2h3M41.2 118.6a.76 .76 0 0 1 .8 .8v18.9l.1 .4h1l.1-.4v-18.9a.76 .76 0 0 1 .8-.8M46.2 117.6v1h3v-1M46.2 118.2h3M46.3 118.6a.76 .76 0 0 1 .7 .8v18.9l.2 .4h1l.1-.4v-18.9a.76 .76 0 0 1 .8-.8"/>
<path d="M51.2 117.6v1h3.1v-1M51.2 118.2h3.1M51.4 118.6a.76 .76 0 0 1 .7 .8v18.9l.2 .4h.9l.2-.4v-18.9a.76 .76 0 0 1 .8-.8M56.3 117.6v1h3.1v-1M56.3 118.2h3.1M56.4 118.6a.76 .76 0 0 1 .8 .8v18.9l.1 .4h1l.2-.4v-18.9a.76 .76 0 0 1 .7-.8M61.4 117.6v1h3v-1M61.4 118.2h3M61.5 118.6a.76 .76 0 0 1 .8 .8v18.9l.1 .4h1l.1-.4v-18.9a.76 .76 0 0 1 .8-.8M66.5 117.6v1h3v-1M66.5 118.2h3M66.6 118.6a.76 .76 0 0 1 .8 .8v18.9l.1 .4h1l.1-.4v-18.9a.76 .76 0 0 1 .8-.8"/>
<path d="M71.6 117.6v1h3v-1M71.6 118.2h3M71.7 118.6a.76 .76 0 0 1 .7 .8v18.9l.2 .4h1l.1-.4v-18.9a.76 .76 0 0 1 .8-.8M76.6 117.6v1h3.1v-1M76.6 118.2h3.1M76.8 118.6a.76 .76 0 0 1 .7 .8v18.9l.2 .4h.9l.2-.4v-18.9a.76 .76 0 0 1 .8-.8M81.7 117.6v1h3.1v-1M81.7 118.2h3.1M81.8 118.6a.76 .76 0 0 1 .8 .8v18.9l.1 .4h1l.2-.4v-18.9a.76 .76 0 0 1 .7-.8M86.8 117.6v1h3v-1M86.8 118.2h3M86.9 118.6a.76 .76 0 0 1 .8 .8v18.9l.1 .4h1l.1-.4v-18.9a.76 .76 0 0 1 .8-.8"/>
<path d="M91.9 117.6v1h3v-1M91.9 118.2h3M92 118.6a.76 .76 0 0 1 .8 .8v18.9l.1 .4h1l.1-.4v-18.9a.76 .76 0 0 1 .8-.8M97 117.6v1h3v-1M97 118.2h3M97.1 118.6a.76 .76 0 0 1 .7 .8v18.9l.2 .4h1l.1-.4v-18.9a.76 .76 0 0 1 .8-.8M102 117.6v1h3.1v-1M102 118.2h3.1M102.2 118.6a.76 .76 0 0 1 .7 .8v18.9l.2 .4h.9l.2-.4v-18.9a.76 .76 0 0 1 .8-.8M107.1 117.6v1h3.1v-1M107.1 118.2h3.1M107.2 118.6a.76 .76 0 0 1 .8 .8v18.9l.1 .4h1l.2-.4v-18.9a.76 .76 0 0 1 .7-.8"/>
<path d="M112.2 117.6v1h3v-1M112.2 118.2h3M112.3 118.6a.76 .76 0 0 1 .8 .8v18.9l.1 .4h1l.1-.4v-18.9a.76 .76 0 0 1 .8-.8M117.3 117.6v1h3v-1M117.3 118.2h3M117.4 118.6a.76 .76 0 0 1 .8 .8v18.9l.1 .4h1l.1-.4v-18.9a.76 .76 0 0 1 .8-.8M122.4 117.6v1h3v-1M122.4 118.2h3M122.5 118.6a.76 .76 0 0 1 .7 .8v18.9l.2 .4h1l.1-.4v-18.9a.76 .76 0 0 1 .8-.8M127.4 117.6v1h3.1v-1M127.4 118.2h3.1M127.6 118.6a.76 .76 0 0 1 .7 .8v18.9l.2 .4h.9l.2-.4v-18.9a.76 .76 0 0 1 .8-.8"/>
<path d="M132.5 117.6v1h3.1v-1M132.5 118.2h3.1M132.6 118.6a.76 .76 0 0 1 .8 .8v18.9l.1 .4h1l.2-.4v-18.9a.76 .76 0 0 1 .7-.8M137.6 117.6v1h3v-1M137.6 118.2h3M137.7 118.6a.76 .76 0 0 1 .8 .8v18.9l.1 .4h20.3M140.5 118.6a.76 .76 0 0 0-.8 .8v18.9l-.1 .4M143.2 101.6h15.7M143.2 118.6h15.7M157.4 106.9h-.4v3.2h.4M157.5 117.1h.8l-.4 1.5zM157.9 101.6v4.9"/>
<path d="M157.9 113.8v12.8M157.9 101.6l.4 1.6h-.8zM157.9 118.6l.4 1.6h-.8zM163.7 106.9h.4v3.2h-.4M177.5 110.3l7.1 3.7M183.3 112.9l1.3 1.1-1.6-.4zM184.6 101.6h9.9v17h-9.9zM186.3 118.6v20.1h1.3v-20.1M191.4 118.6v20.1h1.3v-20.1M3 122.9h27.6M5.7 124.1v42.5M9.3 124.1v37.2"/>
<path d="M12.8 124.1v27.9M16.3 124.1v34.5M19.8 124.1v38.6M23.3 124.1v35.8M26.9 124.1v35.8M42 139.4v10.5M43.2 139.4v10.5M144 123.6h12.2l1.4 1.5-1.4 1.4h-12.2zM156.6 127h-.4v3.3h.4M157.5 137.1h.8l-.4 1.6zM157.9 130.7v8M164.4 127h.4v3.3h-.4"/>
<path d="M184.7 126.5l1.6-.2-1.3 .9zM186.3 138.3h1.3M186.3 126.3l-6.6 2.5M191.4 138.3h1.3M38.1 148.9h3.9M40.4 148.5l1.6 .4-1.6 .4zM43.2 148.9h8.1M43.2 148.9l1.6-.4v.8zM59.8 145.9h-.4v2.7h.4M65.9 145.9h.4v2.7h-.4M110.4 147.6l3.3 .3M112.1 147.7l1.6 .2"/>
<path d="M112.1 147.5l1.6 .4-1.7 .3zM113.7 147.9l-1.6 .1M114.7 147.9l1.7-.5 .1 .7zM114.7 147.9h1.7M116.4 147.6l-1.7 .3M121.3 147.1a14.1 14.1 0 0 0-4.3 .6l-2.3 .2M183.2 152.8h3.8M185.4 152.4l1.6 .4-1.6 .4zM187 140.1v13.7M188.7 143.9l3.3 .3M190.4 143.9l1.6 .3M190.4 143.7l1.6 .5-1.7 .3z"/>
<path d="M192 144.2l-1.7 .1M192 152.8l1.6-.4v.8zM192 140.1v13.7M192 152.8h3.8M193 144.1l1.7-.5 .1 .8zM193 144.1l1.7 .1M194.7 143.8l-1.7 .3M199.6 143.4a14.1 14.1 0 0 0-4.3 .5l-2.3 .2M207.3 150.8h-.4v4h.4M218.8 150.8h.4v4h-.4M176.5 174.7v19.2M183.4 178.4h19"/>
<path d="M211.1 174.7v38.1M2.6 198.5h117v14.3h-117zM18.1 198.5v14.3M43.4 198.5v14.3M61.2 198.5v14.3M143 193.9h132M149.3 188.5h.8M149.3 187.7h.8M149.7 187.3v.8M150.6 190.6h.8M150.6 189.8h.8M151 189.4v.8"/>
<path d="M151.8 192.7h.8M151.8 191.9h.8M152.2 191.5v.8M2.6 203.3h117M2.6 208.1h117M211.1 208h63.9M211.1 200.6h63.9M253.3 208v4.8"/>
<circle cx="176.1" cy="109.6" r="1.5"/>
<circle cx="178.2" cy="129.4" r="1.51"/>
<circle cx="125.6" cy="146.4" r=".26"/>
<circle cx="204.8" cy="142.2" r=".26"/>
<circle cx="168.6" cy="187.1" r=".2"/>
</g>
<path d="M2.6 8.6h28.6M2.6 9.4h28.6" fill="none" stroke="#000" stroke-width=".25"/>
<path d="M2.6 2.4h272.4v210.4h-272.4zM31.2 2.4v78.3h-28.6M275 174.7h-132v38.1" fill="none" stroke="#000" stroke-width=".35"/>
<path d="M113.7 128.5l1.1 20.4M187 139.1v-20.5M192 124.7l1.1 20.4M192 139.1v-20.5M113.7 148.9v-20.4M192 145.1v-20.4" fill="none" stroke="#000" stroke-width=".18" stroke-dasharray="15.2 1.3 1.3 1.3" stroke-dashoffset="6.9"/>
<g fill="#000">
<path d="M183.3 112.9l1.3 1.1-1.6-.4zM184.7 126.5l1.6-.2-1.3 .9z"/>
<path d="M40.4 148.5l1.6 .4-1.6 .4zM43.2 148.9l1.6-.4v.8zM157.9 101.6l.4 1.6h-.8zM157.5 117.1h.8l-.4 1.5zM157.9 118.6l.4 1.6h-.8zM157.5 137.1h.8l-.4 1.6zM39.5 54.6l1.6-.4v.8zM140.6 54.2l1.6 .4-1.6 .4zM154.4 64.9h.8l-.4 1.5zM154.8 76.3l.4 1.6h-.8zM185.4 152.4l1.6 .4-1.6 .4zM192 152.8l1.6-.4v.8z"/>
</g>
<text font-size="4.7" x="227.9" y="206.1">REF-182684-02</text>
<text font-size="4.2" x="6.7" y="7.1">REVISIONS</text>
<g font-size="3">
<text x="225" y="199.3">SSQ ASSEMBLY</text>
<text x="240.5" y="211.4">08/13/14</text>
</g>
<g font-size="2.8">
<text x="35.4" y="11.4">1. SET UP FOR TRACEABILITY, IS NOT AVAILABLE AS STANDARD.</text>
<text x="35.3" y="14.3">2.</text>
<text x="35.3" y="17.1">3. MAXIMUM CUT FLASH: .010 [.25]. NO FLASH ALLOWED BELOW LEADS OR IN HOLES OF BODY.</text>
<text x="47.8" y="14.3">REPRESENTS A CRITICAL DIMENSION.</text>
<text x="35.3" y="22.7">5. MAXIMUM BURR: .003[0.08].</text>
<text x="35.3" y="19.9">4. MINIMUM PUSHOUT FORCE: 1.5 LB.</text>
<text x="35.3" y="28.4">7. MAXIMUM ALLOWABLE BOW: .002 [.05] INCH/INCH AFTER ASSEMBLY.</text>
<text x="35.3" y="25.5">6. MAXIMUM HEIGHT VARIATION BETWEEN PIN ROWS: .010 [.25].</text>
<text x="7.6" y="65.9">NOT RELEASED</text>
<text x="5.2" y="68.5">FOR PRODUCTION</text>
</g>
<g font-size="2.7">
<text x="34.6" y="8.6">NOTES:</text>
<text x="35.3" y="31.2">8. PARTS TO BE PACKAGED IN BULK.</text>
<text x="75.8" y="52.4">2.020±.010</text>
<text x="90.9" y="52.4">51.31±0.25</text>
<text x="78.1" y="55.6">(20 POS X .100 [2.54]</text>
<text x="84.5" y="58.9">+.020 [.51])</text>
<text x="145.3" y="72.4">.195</text>
<text x="152.2" y="72.4">4.95</text>
<text x="159.8" y="72.4">REF</text>
<text x="151.4" y="109.5">.335</text>
<text x="155.7" y="113.2">REF</text>
<text x="157.9" y="109.5">8.51</text>
<text x="175.5" y="110.5">1</text>
<text x="150.7" y="129.7">.394</text>
<text x="157.2" y="129.7">10.01</text>
<text x="177.5" y="130.3">2</text>
<text x="53.4" y="148.3">.025</text>
<text x="60.2" y="148.3">0.64</text>
<text x="67.8" y="148.3">SQ REF</text>
<text x="123.4" y="148.2">2</text>
<text x="126.9" y="148.2">MAX SWAY</text>
<text x="198.7" y="146.7">(EITHER DIRECTION)</text>
<text x="202.5" y="144">2</text>
<text x="206" y="144">MAX TOE</text>
<text x="62.6" y="151.5">(TYP)</text>
<text x="120.2" y="150.9">(EITHER DIRECTION)</text>
<text x="196.2" y="153.5">.100</text>
<text x="207.8" y="153.5">2.54</text>
<text x="4.5" y="202.7">ITEM NO.</text>
<text x="21.7" y="202.7">PART NUMBER</text>
<text x="46" y="202.7">QUANTITY</text>
<text x="84.1" y="202.7">MATERIAL</text>
<text x="9.6" y="207.5">1</text>
<text x="24.7" y="207.5">SSW-50-D</text>
<text x="48.2" y="207.5">.50000</text>
<text x="70.9" y="207.5">VECTRA E130i, COLOR: BLACK</text>
<text x="9.6" y="212.3">2</text>
<text x="24.6" y="212.3">C-15-03-F</text>
<text x="47.4" y="212.3">40.0000</text>
<text x="67.8" y="212.3">PHOS BRONZE, 510 SPRING TEMPER</text>
<text x="212.4" y="211.5">BY: WHELAN</text>
<text x="255" y="211.4">SHEET 1 OF 1</text>
</g>
<g font-size="2.4">
<text x="7.3" y="121" transform="rotate(-90 7.3 121)">BY SIGNING THIS DOCUMENT</text>
<text x="9.9" y="121" transform="rotate(-90 9.9 121)">YOU ARE ACCEPTING THE</text>
<text x="12.5" y="121" transform="rotate(-90 12.5 121)">CONDITIONS SET WITHIN.</text>
<text x="15" y="121" transform="rotate(-90 15 121)">YOUR REQUIREMENTS MUST BE</text>
<text x="17.6" y="121" transform="rotate(-90 17.6 121)">LISTED WITHIN THIS DRAWING.</text>
<text x="20.1" y="121" transform="rotate(-90 20.1 121)">WHERE NO DIRECTION FROM THE</text>
<text x="22.7" y="121" transform="rotate(-90 22.7 121)">CUSTOMER IS IDENTIFIED</text>
<text x="25.3" y="121" transform="rotate(-90 25.3 121)">SAMTEC'S PROCESS</text>
<text x="27.8" y="121" transform="rotate(-90 27.8 121)">REQUIREMENTS WILL BE USED.</text>
</g>
<g font-size="2.1">
<text x="144.5" y="125.8">C1-B,I-DC</text>
<text x="144.1" y="178.1">UNLESS OTHERWISE SPECIFIED,</text>
<text x="183.4" y="177.9">PROPRIETARY NOTE</text>
<text x="144.1" y="180.2">DIMENSIONS ARE IN INCHES.</text>
<text x="144.4" y="183">TOLERANCES ARE:</text>
<text x="144.7" y="188.5">.XX:</text>
<text x="144.7" y="190.6">.XXX:</text>
<text x="150.4" y="188.5">.01[.3]</text>
<text x="151.7" y="190.6">.005[.13]</text>
<text x="166.2" y="188.5">2</text>
<text x="144.7" y="192.7">.XXXX:</text>
<text x="152.9" y="192.7">.0020[.051]</text>
</g>
<g font-size="2">
<text x="201.4" y="152.4">+.010</text>
<text x="201.7" y="154.4">-.012</text>
<text x="213.1" y="152.4">+0.25</text>
<text x="213.4" y="154.4">-0.30</text>
<text x="221.5" y="188.8">520 PARK EAST BLVD, NEW ALBANY, IN 47150</text>
<text x="221.5" y="191.1">PHONE: 812-944-6733</text>
<text x="246.1" y="191.1">FAX: 812-948-5047</text>
<text x="221.5" y="193.4">e-Mail</text>
<text x="229.3" y="193.4">info@SAMTEC.com</text>
<text x="252.2" y="193.4">code 55322</text>
</g>
<g font-size="1.9">
<text x="144.2" y="199">PLATING:</text>
<text x="144.2" y="200.9">CONTACT AREA: .000003 MIN GOLD OVER .000050 NICKEL</text>
<text x="144.2" y="202.9">REMAINDER: .000200 REF TIN OVER .000050 NICKEL</text>
</g>
<g font-size="1.8">
<text x="144.2" y="185.7">DECIMALS</text>
<text x="162.9" y="185.7">ANGLES</text>
<text x="212.3" y="196.4">DESCRIPTION:</text>
<text x="212.4" y="202.9">DWG. NO.</text>
</g>
<g font-size="1.7">
<text x="5.6" y="172.2" transform="rotate(-90 5.6 172.2)">DATE:</text>
<text x="9.2" y="172.2" transform="rotate(-90 9.2 172.2)">COMPANY:</text>
<text x="12.7" y="172.2" transform="rotate(-90 12.7 172.2)">CUSTOMER SIGNATURE:</text>
<text x="16.3" y="172.2" transform="rotate(-90 16.3 172.2)">PRINTED NAME:</text>
<text x="19.8" y="172.2" transform="rotate(-90 19.8 172.2)">PHONE No:</text>
<text x="23.4" y="172.2" transform="rotate(-90 23.4 172.2)">EXCEPTIONS:</text>
<text x="163.6" y="196.3">DO NOT SCALE DRAWING</text>
<text x="195.2" y="196.2">SHEET SCALE: 2:1</text>
<text x="143.7" y="212">F:\dwg\sw\ref\182000\REF-182684-02.SLDDRW</text>
</g>
<g font-size="1.5">
<text x="5.3" y="71.9">USE FOR QUOTING, PRELIMINARY</text>
<text x="5" y="75.5">INFORMATIONAL PURPOSES ONLY</text>
<text x="6.9" y="73.7">DESIGN, PROTOTYPING AND</text>
</g>
<g font-size="1.4">
<text x="177.8" y="180.2">THIS DOCUMENT CONTAINS INFORMATION</text>
<text x="177.8" y="182.1">CONFIDENTIAL AND PROPRIETARY TO</text>
<text x="177.8" y="184">SAMTEC, INC. AND SHALL NOT BE REPRODUCED</text>
<text x="177.8" y="185.8">OR TRANSFERRED TO OTHER DOCUMENTS OR</text>
<text x="177.8" y="187.7">DISCLOSED TO OTHERS OR USED FOR ANY</text>
<text x="177.8" y="189.6">PURPOSE OTHER THAN THAT WHICH IT WAS</text>
<text x="177.8" y="191.4">OBTAINED WITHOUT THE EXPRESSED WRITTEN</text>
<text x="177.8" y="193.3">CONSENT OF SAMTEC, INC.</text>
</g>
<text font-size="1.3" x="39" y="13.6">CX-X-XX</text>
</svg>
